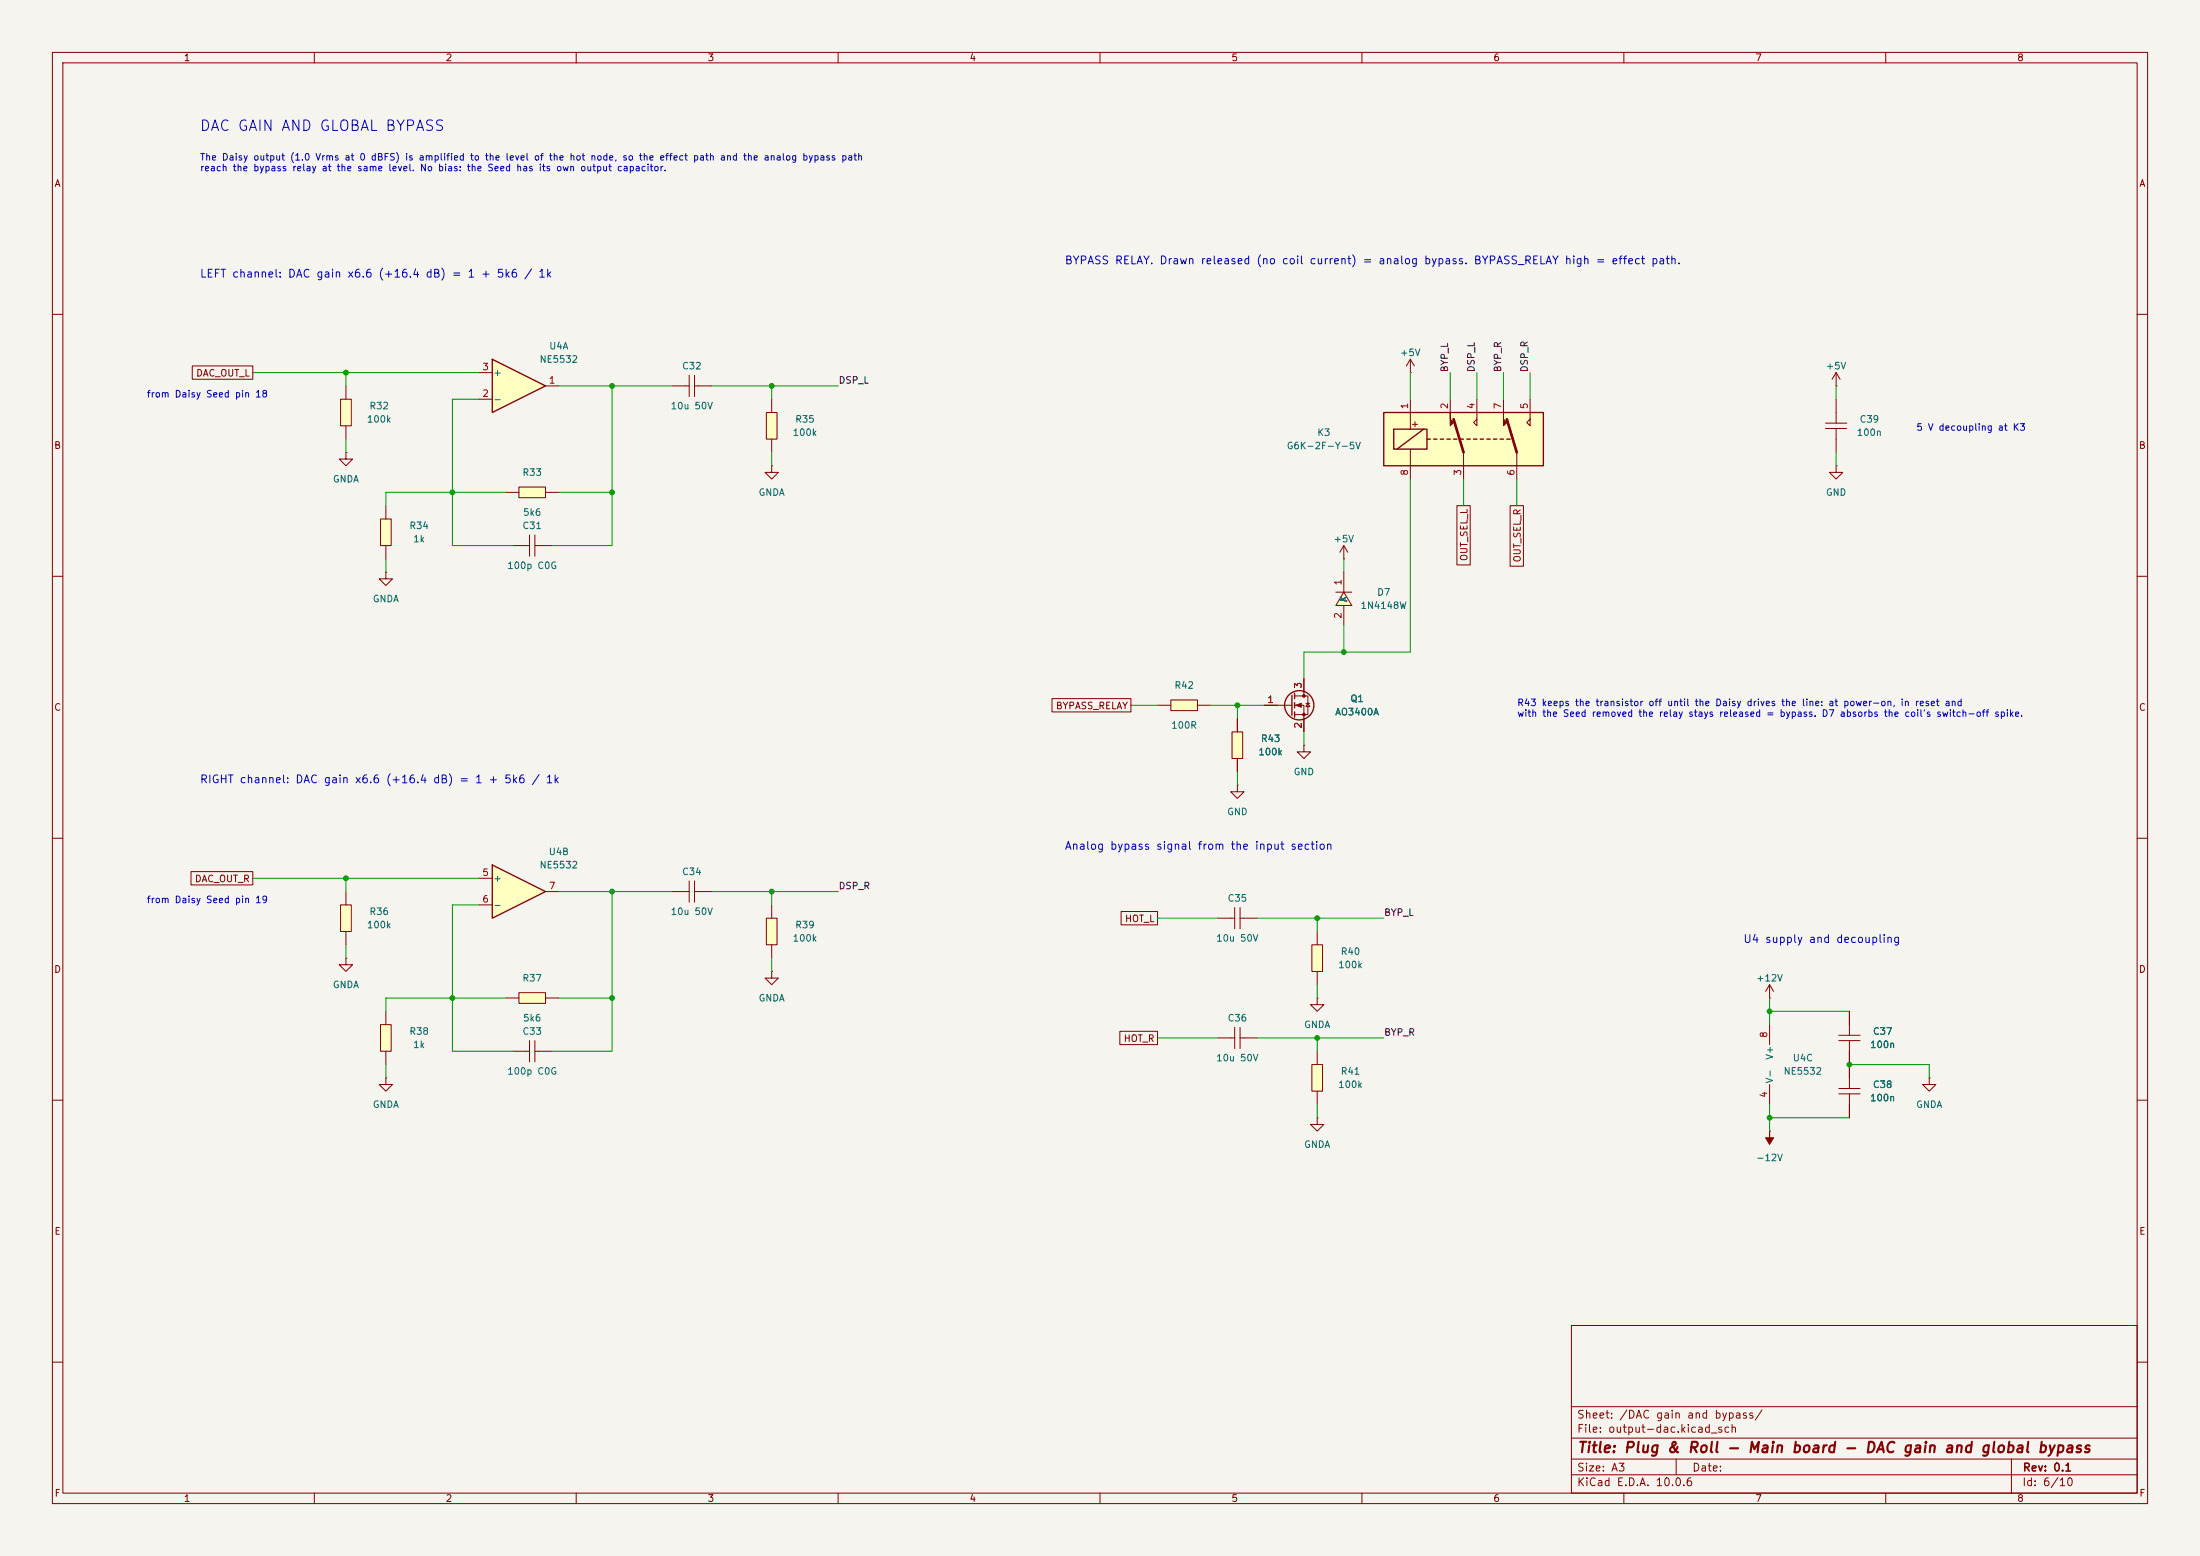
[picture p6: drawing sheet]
<svg xmlns="http://www.w3.org/2000/svg" width="420mm" height="297mm" viewBox="0 0 420 297" stroke-linecap="round" stroke-linejoin="round" font-family="sans-serif">
<path d="M0 0h420v297h-420z" fill="#f5f4ef" stroke="#f5f4ef" stroke-width=".19"/>
<g fill="none" stroke="#840000" stroke-width=".19">
<path d="M10 10h400v277h-400zM12 12h396v273h-396zM60 10v2M110 10v2M160 10v2M210 10v2M260 10v2M310 10v2M360 10v2M10 60h2M350.5 73.7h.1M350.5 71.1l-.7 1.3"/>
<path d="M350.5 71.1l.8 1.3M350.5 71.1v2.6M350.5 76.2v4.6M408 60h2M348.5 81.8h4.1M348.5 80.8h4.1M350.5 88.9v1.3h1.3l-1.3 1.2-1.3-1.2h1.3M350.5 88.9h.1M350.5 81.8v4.6M10 110h2M408 110h2M10 160h2"/>
<path d="M408 160h2M128.3 170.2h3.3M131.6 168.2v4M132.6 170.2h3.3M132.6 168.2v4M66 182.9v1.3h1.3l-1.3 1.2-1.2-1.2h1.2M66 182.9h.1M251.5 190.5v1.3h1.2l-1.2 1.2-1.3-1.2h1.3M251.5 190.5h.1M337.8 195.6v3.8M351 198.6h4.1M351 197.6h4.1"/>
<path d="M353.1 193v4.6M353.1 198.6v4.6M10 210h2M337.8 215.9h.1M337.8 207v3.8M408 210h2M300 253h108v32h-108zM10 260h2M300 278.5h108M300 274.5h108M300 268.5h108M320 278.5v3"/>
<path d="M384 278.5v6.5M408 260h2M60 285v2M110 285v2M160 285v2M210 285v2M260 285v2M300 281.5h108M310 285v2M360 285v2"/>
</g>
<path d="M337.8 215.9v1.3h.8l-.8 1.2-.7-1.2h.7z" fill="#840000" stroke="#840000" stroke-width=".19"/>
<path d="M223.5 133.6h5.1v2h-5.1z" fill="#ffffc2"/>
<path d="M221 134.6h2.5M223.5 133.6h5.1v2h-5.1zM228.6 134.6h2.5" fill="none" stroke="#840000" stroke-width=".19"/>
<path d="M65 76.2h2.1v5.1h-2.1z" fill="#ffffc2"/>
<path d="M65 76.2h2.1v5.1h-2.1zM66 73.7v2.5M66 86.4v1.2h1.3l-1.3 1.3-1.2-1.3h1.2M66 86.4h.1M66 81.3v2.5M236.2 149.9v1.2h1.3l-1.3 1.3-1.3-1.3h1.3M236.2 149.9h.1M248.9 142.2v1.3h1.3l-1.3 1.3-1.3-1.3h1.3M248.9 142.2h.1" fill="none" stroke="#840000" stroke-width=".19"/>
<path d="M235.2 139.7h2v5.1h-2z" fill="#ffffc2"/>
<path d="M235.2 139.7h2v5.1h-2zM236.2 137.2v2.5M236.2 144.8v2.5" fill="none" stroke="#840000" stroke-width=".19"/>
<path d="M99.1 93h5v2h-5z" fill="#ffffc2"/>
<path d="M96.5 94h2.6M99.1 93h5v2h-5zM104.1 94h2.6" fill="none" stroke="#840000" stroke-width=".19"/>
<path d="M94 68.6l10.1 5.1-10.1 5z" fill="#ffffc2"/>
<g fill="none" stroke="#840000" stroke-width=".25">
<path d="M94 68.6l10.1 5.1-10.1 5zM246.6 132.7v3.8M247.1 132.3v1.1M247.1 134.1v1M247.1 135.9v1"/>
<circle cx="248" cy="134.6" r="2.79"/>
</g>
<g fill="none" stroke="#840000" stroke-width=".19">
<path d="M91.4 76.2h2.6M91.4 71.1h2.6M104.1 73.7h2.6M256.5 106.7h.1M256.5 104.1l-.7 1.3M256.5 104.1l.8 1.3M256.5 104.1v2.6M241.3 134.6h5.3M247.1 132.8h2.6v3.6h-2.6M247.1 134.6h1.8v5.1M248.9 129.5v3.3M249.3 134.2h.8"/>
<path d="M249.7 134.2l.4 .7h-.8z"/>
</g>
<g fill="#840000" stroke="#840000" stroke-width=".19">
<path d="M247.4 134.6l1-.4v.8z"/>
<circle cx="248.9" cy="132.8" r=".25"/>
<circle cx="248.9" cy="136.4" r=".25"/>
</g>
<path d="M256.5 113l1.6 2.6h-3.1z" fill="#ffffc2"/>
<path d="M128.3 73.7h3.3M131.6 71.6v4.1M132.6 73.7h3.3M132.6 71.6v4.1M269.2 71.1h.1M269.2 68.6l-.7 1.3M269.2 68.6l.8 1.3M269.2 68.6v2.5M255 113h3.1M256.5 113l1.6 2.6h-3.1zM256.5 109.2v3.8M256.5 115.6v3.8" fill="none" stroke="#840000" stroke-width=".19"/>
<path d="M264.2 78.7h30.4v10.2h-30.4z" fill="#ffffc2"/>
<g fill="none" stroke="#840000" stroke-width=".25">
<path d="M264.2 78.7h30.4v10.2h-30.4zM266.1 81.9h6.3v3.8h-6.3zM271.8 81.9l-5.1 3.8M272.4 83.8h.6M273.7 83.8h.6M275 83.8h.6M276.2 83.8h.7M277.5 83.8h.6M278.8 83.8h.6M280 83.8h.7M281.3 83.8h.6M282.6 83.8h.6"/>
<path d="M283.8 83.8h.7M285.1 83.8h.6M286.4 83.8h.6M287.7 83.8h.6"/>
</g>
<path d="M269.2 76.2v5.7M276.9 76.2v2.5M281.9 76.2v5.1l-.6-.7 .6-.6M287 76.2v2.5M292.1 76.2v5.1l-.6-.7 .6-.6M269.2 85.7v5.7M279.4 86.4v5M289.6 86.4v5" fill="none" stroke="#840000" stroke-width=".19"/>
<g fill="#840000" stroke="#840000" stroke-width=".19">
<path d="M276.9 78.7v1.3l.6 .6-.6 .7z"/>
<path d="M287 78.7v1.3l.7 .6-.7 .7z"/>
</g>
<path d="M277.5 80l1.9 6.4M287.7 80l1.9 6.4" fill="none" stroke="#840000" stroke-width=".51"/>
<path d="M146.3 78.7h2v5.1h-2z" fill="#ffffc2"/>
<g fill="none" stroke="#840000" stroke-width=".19">
<path d="M146.3 78.7h2v5.1h-2zM147.3 76.2v2.5M147.3 88.9v1.3h1.3l-1.3 1.2-1.3-1.2h1.3M147.3 88.9h.1M147.3 83.8v2.6M97.8 104.1h3.3M101.1 102.1v4.1M102.1 104.1h3.3M102.1 102.1v4.1M351 208.8h4.1M351 207.8h4.1M353.1 203.2v4.6"/>
<path d="M353.1 208.8v4.6"/>
</g>
<path d="M72.6 99.1h2.1v5h-2.1z" fill="#ffffc2"/>
<path d="M72.6 99.1h2.1v5h-2.1zM73.7 96.5v2.6M73.7 109.2v1.3h1.2l-1.2 1.3-1.3-1.3h1.3M73.7 109.2h.1M73.7 104.1v2.6" fill="none" stroke="#840000" stroke-width=".19"/>
<path d="M65 172.7h2.1v5.1h-2.1z" fill="#ffffc2"/>
<path d="M65 172.7h2.1v5.1h-2.1zM66 170.2v2.5M66 177.8v2.5" fill="none" stroke="#840000" stroke-width=".19"/>
<path d="M146.3 175.3h2v5h-2z" fill="#ffffc2"/>
<path d="M146.3 175.3h2v5h-2zM147.3 172.7v2.6M147.3 180.3v2.6M337.8 190.5h.1M337.8 188l-.7 1.2M337.8 188l.8 1.2M337.8 188v2.5" fill="none" stroke="#840000" stroke-width=".19"/>
<path d="M99.1 189.5h5v2h-5z" fill="#ffffc2"/>
<path d="M96.5 190.5h2.6M99.1 189.5h5v2h-5zM104.1 190.5h2.6" fill="none" stroke="#840000" stroke-width=".19"/>
<path d="M94 165.1l10.1 5.1-10.1 5.1z" fill="#ffffc2"/>
<path d="M94 165.1l10.1 5.1-10.1 5.1z" fill="none" stroke="#840000" stroke-width=".25"/>
<path d="M91.4 167.6h2.6M91.4 172.7h2.6M104.1 170.2h2.6M101.1 198.6v4.1M102.1 198.6v4.1M147.3 185.4v1.3h1.3l-1.3 1.3-1.3-1.3h1.3M147.3 185.4h.1M97.8 200.7h3.3M102.1 200.7h3.3M368.3 205.7v1.3h1.3l-1.3 1.3-1.3-1.3h1.3M368.3 205.7h.1" fill="none" stroke="#840000" stroke-width=".19"/>
<path d="M250.4 180.3h2.1v5.1h-2.1z" fill="#ffffc2"/>
<path d="M251.5 177.8v2.5M250.4 180.3h2.1v5.1h-2.1zM251.5 185.4v2.6M251.5 213.4v1.2h1.2l-1.2 1.3-1.3-1.3h1.3M251.5 213.4h.1" fill="none" stroke="#840000" stroke-width=".19"/>
<path d="M250.4 203.2h2.1v5.1h-2.1z" fill="#ffffc2"/>
<g fill="none" stroke="#840000" stroke-width=".19">
<path d="M232.4 175.3h3.3M235.7 173.2v4.1M236.7 175.3h3.3M236.7 173.2v4.1M232.4 198.1h3.3M235.7 196.1v4M236.7 196.1v4M236.7 198.1h3.3M73.7 205.7v1.3h1.2l-1.2 1.3-1.3-1.3h1.3M73.7 205.7h.1M250.4 203.2h2.1v5.1h-2.1zM251.5 200.7v2.5"/>
<path d="M251.5 208.3v2.5"/>
</g>
<path d="M72.6 195.6h2.1v5.1h-2.1z" fill="#ffffc2"/>
<g fill="none" stroke="#840000" stroke-width=".19">
<path d="M36.7 69.8h11.6v2.6h-11.6zM278.1 96.5h2.6v11.3h-2.6zM288.3 96.5h2.5v11.6h-2.5zM200.8 133.3h15.1v2.6h-15.1zM236.2 137.2v2.5M241.3 134.6h2.5M248.9 129.5v2.6M248.9 137.2v2.5M236.2 144.8v2.5M36.5 166.4h11.8v2.5h-11.8zM214 174h7v2.5h-7zM72.6 195.6h2.1v5.1h-2.1z"/>
<path d="M73.7 193v2.6M213.8 196.8h7.2v2.6h-7.2zM353.1 193v2.6M73.7 200.7v2.5M353.1 200.7v5M353.1 210.8v2.6"/>
</g>
<g fill="none" stroke="#009600" stroke-width=".19">
<path d="M48.3 71.1h43.1M66 71.1v2.6M91.4 76.2h-5v27.9h11.4M106.7 73.7h21.6M116.8 73.7v30.4h-11.4M135.9 73.7h24.1M147.3 73.7v2.5M269.2 71.1v5.1M276.9 71.1v5.1M281.9 71.1v5.1M287 71.1v5.1M292.1 71.1v5.1"/>
<path d="M350.5 73.7v2.5M66 83.8v2.6M96.5 94h-22.8v2.5M106.7 94h10.1M147.3 86.4v2.5M269.2 91.4v33.1h-20.3v5M279.4 91.4v5.1M289.6 91.4v5.1M350.5 86.4v2.5M73.7 106.7v2.5M256.5 106.7v2.5M256.5 119.4v5.1"/>
<path d="M215.9 134.6h5.1M231.1 134.6h10.2M236.2 134.6v2.6M248.9 139.7v2.5M236.2 147.3v2.6M48.3 167.6h43.1M66 167.6v2.6M91.4 172.7h-5v28h11.4M106.7 170.2h21.6M116.8 170.2v30.5h-11.4M135.9 170.2h24.1M147.3 170.2v2.5"/>
<path d="M221 175.3h11.4M240 175.3h24.2M251.5 175.3v2.5M66 180.3v2.6M96.5 190.5h-22.8v2.5M106.7 190.5h10.1M147.3 182.9v2.5M221 198.1h11.4M240 198.1h24.2M251.5 188v2.5M251.5 198.1v2.6M337.8 190.5v5.1"/>
<path d="M337.8 193h15.3M73.7 203.2v2.5M251.5 210.8v2.6M337.8 210.8v5.1M337.8 213.4h15.3M353.1 203.2h15.2v2.5"/>
</g>
<g fill="#009600" stroke="#009600" stroke-width=".19">
<circle cx="66" cy="71.1" r=".46"/>
<circle cx="86.4" cy="94" r=".46"/>
<circle cx="116.8" cy="94" r=".46"/>
<circle cx="116.8" cy="73.7" r=".46"/>
<circle cx="147.3" cy="73.7" r=".46"/>
<circle cx="66" cy="167.6" r=".46"/>
<circle cx="86.4" cy="190.5" r=".46"/>
<circle cx="116.8" cy="190.5" r=".46"/>
<circle cx="116.8" cy="170.2" r=".46"/>
<circle cx="147.3" cy="170.2" r=".46"/>
<circle cx="251.5" cy="175.3" r=".46"/>
<circle cx="251.5" cy="198.1" r=".46"/>
<circle cx="256.5" cy="124.5" r=".46"/>
<circle cx="236.2" cy="134.6" r=".46"/>
<circle cx="337.8" cy="193" r=".46"/>
<circle cx="337.8" cy="213.4" r=".46"/>
<circle cx="353.1" cy="203.2" r=".46"/>
</g>
<text font-size="2" fill="#0000c2" x="38" y="25.5">DAC GAIN AND GLOBAL BYPASS</text>
<text font-size="2" fill="#840000" x="301" y="277.8">Title: Plug &amp; Roll - Main board - DAC gain and global bypass</text>
<g font-size="1.5" fill="#0000c2">
<text x="38.1" y="53.4">LEFT channel: DAC gain x6.6 (+16.4 dB) = 1 + 5k6 / 1k</text>
<text x="203.2" y="50.8">BYPASS RELAY. Drawn released (no coil current) = analog bypass. BYPASS_RELAY high = effect path.</text>
<text x="38.1" y="149.9">RIGHT channel: DAC gain x6.6 (+16.4 dB) = 1 + 5k6 / 1k</text>
<text x="203.2" y="162.6">Analog bypass signal from the input section</text>
<text x="332.7" y="180.4">U4 supply and decoupling</text>
</g>
<g font-size="1.5" fill="#840000">
<text x="300.9" y="273.8">File: output-dac.kicad_sch</text>
<text x="300.9" y="271.1">Sheet: /DAC gain and bypass/</text>
<text x="300.9" y="281.2">Size: A3</text>
<text x="322.9" y="281.2">Date:</text>
<text x="386" y="281.2">Rev: 0.1</text>
<text x="300.9" y="284">KiCad E.D.A. 10.0.6</text>
<text x="385.9" y="284">Id: 6/10</text>
</g>
<g font-size="1.3" fill="#840000">
<text x="35" y="12">1</text>
<text x="85" y="12">2</text>
<text x="135" y="12">3</text>
<text x="185" y="12">4</text>
<text x="235" y="12">5</text>
<text x="285" y="12">6</text>
<text x="335" y="12">7</text>
<text x="385" y="12">8</text>
<text x="10.3" y="36">A</text>
<text x="408.3" y="36">A</text>
<text x="37.3" y="72.2">DAC_OUT_L</text>
<text x="269.2" y="81.9">+</text>
<text x="10.2" y="86">B</text>
<text x="408.2" y="86">B</text>
<text x="280.5" y="107.2" transform="rotate(-90 280.5 107.2)">OUT_SEL_L</text>
<text x="290.6" y="107.4" transform="rotate(-90 290.6 107.4)">OUT_SEL_R</text>
<text x="10.2" y="136">C</text>
<text x="201.5" y="135.7">BYPASS_RELAY</text>
<text x="408.2" y="136">C</text>
<text x="37.1" y="168.7">DAC_OUT_R</text>
<text x="214.7" y="176.3">HOT_L</text>
<text x="10.2" y="186">D</text>
<text x="408.2" y="186">D</text>
<text x="214.4" y="199.2">HOT_R</text>
<text x="10.3" y="236">E</text>
<text x="408.3" y="236">E</text>
<text x="10.3" y="286">F</text>
<text x="35" y="287">1</text>
<text x="85" y="287">2</text>
<text x="135" y="287">3</text>
<text x="185" y="287">4</text>
<text x="235" y="287">5</text>
<text x="285" y="287">6</text>
<text x="335" y="287">7</text>
<text x="385" y="287">8</text>
<text x="408.3" y="286">F</text>
</g>
<g font-size="1.3" fill="#0000c2">
<text x="38.1" y="30.9">The Daisy output (1.0 Vrms at 0 dBFS) is amplified to the level of the hot node, so the effect path and the analog bypass path</text>
<text x="38.1" y="33">reach the bypass relay at the same level. No bias: the Seed has its own output capacitor.</text>
<text x="27.9" y="76.2">from Daisy Seed pin 18</text>
<text x="365.7" y="82.5">5 V decoupling at K3</text>
<text x="289.5" y="135.1">R43 keeps the transistor off until the Daisy drives the line: at power-on, in reset and</text>
<text x="289.5" y="137.1">with the Seed removed the relay stays released = bypass. D7 absorbs the coil's switch-off spike.</text>
<text x="27.9" y="172.7">from Daisy Seed pin 19</text>
</g>
<g font-size="1.3" fill="#a90000">
<text x="92" y="71">3</text>
<text x="92" y="76.1">2</text>
<text x="104.7" y="73.5">1</text>
<text x="269.1" y="78.2" transform="rotate(-90 269.1 78.2)">1</text>
<text x="276.7" y="78.2" transform="rotate(-90 276.7 78.2)">2</text>
<text x="281.8" y="78.2" transform="rotate(-90 281.8 78.2)">4</text>
<text x="286.9" y="78.2" transform="rotate(-90 286.9 78.2)">7</text>
<text x="292" y="78.2" transform="rotate(-90 292 78.2)">5</text>
<text x="269.1" y="90.9" transform="rotate(-90 269.1 90.9)">8</text>
<text x="279.3" y="90.9" transform="rotate(-90 279.3 90.9)">3</text>
<text x="289.4" y="90.9" transform="rotate(-90 289.4 90.9)">6</text>
<text x="256.4" y="111.9" transform="rotate(-90 256.4 111.9)">1</text>
<text x="256.4" y="118.2" transform="rotate(-90 256.4 118.2)">2</text>
<text x="248.8" y="131.5" transform="rotate(-90 248.8 131.5)">3</text>
<text x="241.8" y="134.5">1</text>
<text x="248.8" y="139.2" transform="rotate(-90 248.8 139.2)">2</text>
<text x="92" y="167.5">5</text>
<text x="92" y="172.6">6</text>
<text x="104.7" y="170">7</text>
<text x="337.7" y="198.2" transform="rotate(-90 337.7 198.2)">8</text>
<text x="337.7" y="209.6" transform="rotate(-90 337.7 209.6)">4</text>
</g>
<g font-size="1.3" fill="#006464">
<text x="102.9" y="69.5">NE5532</text>
<text x="104.7" y="67">U4A</text>
<text x="130.1" y="70.8">C32</text>
<text x="267.2" y="68.3">+5V</text>
<text x="348.5" y="70.8">+5V</text>
<text x="94.1" y="77.2">-</text>
<text x="94.1" y="72.1">+</text>
<text x="69.9" y="81">100k</text>
<text x="70.4" y="78.4">R32</text>
<text x="127.9" y="78.4">10u 50V</text>
<text x="151.2" y="83.5">100k</text>
<text x="151.7" y="81">R35</text>
<text x="251.4" y="83.5">K3</text>
<text x="354.4" y="83.5">100n</text>
<text x="354.9" y="81">C39</text>
<text x="245.5" y="86.1">G6K-2F-Y-5V</text>
<text x="63.4" y="92.4">GNDA</text>
<text x="99.6" y="91.1">R33</text>
<text x="144.7" y="94.9">GNDA</text>
<text x="348.5" y="94.9">GND</text>
<text x="78" y="101.3">R34</text>
<text x="99.6" y="101.3">C31</text>
<text x="99.7" y="98.8">5k6</text>
<text x="78.8" y="103.8">1k</text>
<text x="254.5" y="103.8">+5V</text>
<text x="96.7" y="108.9">100p C0G</text>
<text x="262.8" y="114">D7</text>
<text x="71.1" y="115.3">GNDA</text>
<text x="257.5" y="115.1" transform="rotate(-90 257.5 115.1)">A</text>
<text x="257.5" y="115" transform="rotate(-90 257.5 115)">K</text>
<text x="259.6" y="116.5">1N4148W</text>
<text x="224.1" y="131.8">R42</text>
<text x="254.8" y="136.9">AO3400A</text>
<text x="257.7" y="134.3">Q1</text>
<text x="223.5" y="139.4">100R</text>
<text x="240.6" y="141.9">R43</text>
<text x="240.1" y="144.5">100k</text>
<text x="246.9" y="148.3">GND</text>
<text x="234.2" y="155.9">GND</text>
<text x="102.9" y="166.1">NE5532</text>
<text x="104.6" y="163.5">U4B</text>
<text x="130.1" y="167.3">C34</text>
<text x="94.1" y="168.6">+</text>
<text x="94.1" y="173.7">-</text>
<text x="234.2" y="172.4">C35</text>
<text x="69.9" y="177.5">100k</text>
<text x="70.4" y="175">R36</text>
<text x="127.9" y="175">10u 50V</text>
<text x="151.7" y="177.5">R39</text>
<text x="151.2" y="180">100k</text>
<text x="232.1" y="180">10u 50V</text>
<text x="255.4" y="185.1">100k</text>
<text x="255.8" y="182.6">R40</text>
<text x="63.4" y="188.9">GNDA</text>
<text x="99.6" y="187.7">R37</text>
<text x="144.7" y="191.5">GNDA</text>
<text x="335.2" y="187.7">+12V</text>
<text x="78" y="197.8">R38</text>
<text x="99.6" y="197.8">C33</text>
<text x="99.7" y="195.3">5k6</text>
<text x="234.2" y="195.3">C36</text>
<text x="248.9" y="196.5">GNDA</text>
<text x="357.4" y="197.8">C37</text>
<text x="78.8" y="200.4">1k</text>
<text x="232.1" y="202.9">10u 50V</text>
<text x="338.8" y="202.4" transform="rotate(-90 338.8 202.4)">V+</text>
<text x="342.1" y="202.9">U4C</text>
<text x="356.9" y="200.4">100n</text>
<text x="96.7" y="205.4">100p C0G</text>
<text x="255.4" y="208">100k</text>
<text x="255.8" y="205.4">R41</text>
<text x="338.8" y="206.9" transform="rotate(-90 338.8 206.9)">V-</text>
<text x="340.4" y="205.4">NE5532</text>
<text x="357.4" y="208">C38</text>
<text x="71.1" y="211.8">GNDA</text>
<text x="356.9" y="210.5">100n</text>
<text x="365.7" y="211.8">GNDA</text>
<text x="248.9" y="219.4">GNDA</text>
<text x="335.2" y="221.9">-12V</text>
</g>
<g font-size="1.3" fill="#0f0f0f">
<text x="276.7" y="71.1" transform="rotate(-90 276.7 71.1)">BYP_L</text>
<text x="281.8" y="71.1" transform="rotate(-90 281.8 71.1)">DSP_L</text>
<text x="286.9" y="71.1" transform="rotate(-90 286.9 71.1)">BYP_R</text>
<text x="292" y="71.1" transform="rotate(-90 292 71.1)">DSP_R</text>
<text x="160" y="73.5">DSP_L</text>
<text x="160" y="170.1">DSP_R</text>
<text x="264.1" y="175.1">BYP_L</text>
<text x="264.1" y="198">BYP_R</text>
</g>
</svg>
